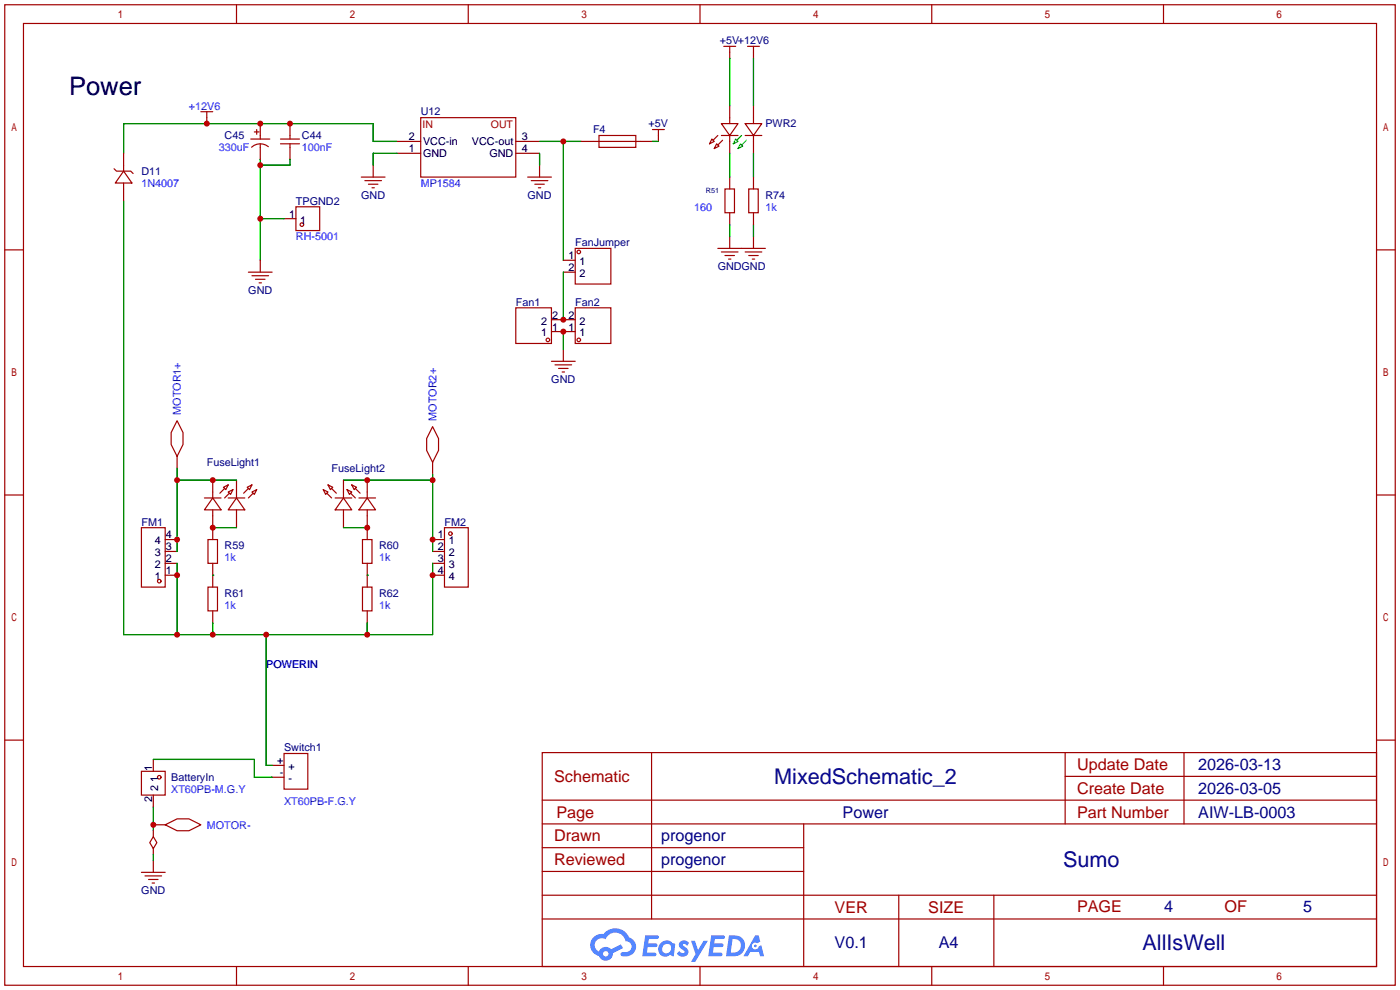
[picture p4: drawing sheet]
<svg xmlns="http://www.w3.org/2000/svg" width="299mm" height="212mm" viewBox="0 0 299 212" stroke-linecap="round" stroke-linejoin="round" font-family="sans-serif">
<g fill="none" stroke="#a10000" stroke-width=".25">
<path d="M1 1h297.2v209.6h-297.2zM5 5h289.2v201.6h-289.2zM50.5 1v4M100.1 1v4M149.6 1v4M199.1 1v4M248.7 1v4M1 53.4h4M294.2 53.4h4M1 105.8h4M294.2 105.8h4M1 158.2h4"/>
<path d="M294.2 158.2h4M115.9 160.8h178.3v45.8h-178.3zM115.9 176.1h178.3M115.9 171h178.3M139.3 160.8v35.6M171.8 176.1v30.5M227.6 160.8v15.3M227.6 165.9h66.6M253 160.8v15.3M115.9 181.2h55.9M115.9 196.4h178.3M115.9 191.3h178.3"/>
<path d="M115.9 186.2h55.9M192.1 191.3v15.3M212.4 191.3v15.3M50.5 206.6v4M100.1 206.6v4M149.6 206.6v4M199.1 206.6v4M248.7 206.6v4"/>
</g>
<g fill="#5487ff">
<path d="M145.4 201.2a1.3 1.3 0 0 1 1.8 .3l-.4 .7a.54 .54 0 0 0-.9-.3l.2 .2a1.34 1.34 0 0 1 .9 1.8 1.47 1.47 0 0 1-2.3-.1l.5-.5 .8 .4a.31 .31 0 0 0 .3-.3 .31 .31 0 0 0-.3-.3 1.12 1.12 0 0 1-.6-1.9z"/>
<path d="M147.7 201.1h.8l.7 1.9 1.2-1.9h.9l-2.7 4.5h-.9l1-1.7z"/>
<path d="M137.9 199.9h1.6a1.31 1.31 0 0 1 1.3 .2 .4 .4 0 0 1-.4 .6h-1.7l-.2 .9h1.7a.4 .4 0 0 1 .3 .5 .4 .4 0 0 1-.4 .3h-1.7l-.1 1.2h1.3a.46 .46 0 0 1 .5 .1 .46 .46 0 0 1 .1 .5l-.3 .2h-2.6z"/>
<path d="M152 199.9h1.6a1.32 1.32 0 0 1 1.3 .2 .39 .39 0 0 1-.4 .6h-1.7l-.1 .9h1.6a.4 .4 0 0 1 .3 .4 .4 .4 0 0 1-.4 .4h-1.7l-.1 1.2h1.3a.46 .46 0 0 1 .5 .1 .46 .46 0 0 1 .2 .5l-.4 .2h-2.6z"/>
<path d="M161.4 199.9h.7l.4 1.3-.6 .4a.75 .75 0 0 0-1.2 .3 .75 .75 0 0 0 .5 1 .75 .75 0 0 0 1-.6l.5-.3 .6 2.4h-.8l-.3-1h-1.8l-.6 1h-.9z"/>
<path d="M155.8 199.9l-.6 4.5h1.4a2.27 2.27 0 0 0 2.6-2.3 2.27 2.27 0 0 0-2.7-2.2zM156.6 200.7a1.5 1.5 0 0 1 1.8 1.5 1.5 1.5 0 0 1-2 1.4h-.2z"/>
<path d="M141.2 201.5a1.6 1.6 0 0 0-.3 2.3 1.6 1.6 0 0 0 2.3 .2l.8 .4 .3-2.5-.2-.3h-.4a1.58 1.58 0 0 0-2.5-.1zM141.8 202a.98 .98 0 0 1 1.6 .5 .98 .98 0 0 1-1 1.2 .94 .94 0 0 1-.9-.6 .94 .94 0 0 1 .3-1.1z"/>
<path d="M126.9 200.3a2.37 2.37 0 0 0 1.1 4 1.54 1.54 0 0 0 1.8 1 1.54 1.54 0 0 0 1.2-1.6l2.2-1.1-.5-.8-2.1 1.1a1.57 1.57 0 0 0-2.6 .5 1.5 1.5 0 0 1-.7-2.2 1.5 1.5 0 0 1 2.2-.5 2.23 2.23 0 0 1 2.2-1.4 2.23 2.23 0 0 1 2 1.9 1.16 1.16 0 0 1 1.3 1 1.16 1.16 0 0 1-1.1 1.3h-.7a.47 .47 0 0 0-.6 .4 .47 .47 0 0 0 .5 .5 2.17 2.17 0 0 0 2.5-1 2.17 2.17 0 0 0-.4-2.6l-.8-.5a3.2 3.2 0 0 0-5.4-.7l-1.1 .1zM128.9 203.9a.6 .6 0 0 1 1.2 0 .6 .6 0 0 1-1.2 0z"/>
<circle cx="161.4" cy="202.2" r=".28"/>
</g>
<g fill="none" stroke="#a10000" stroke-width=".25">
<path d="M154.7 9.9h2.5M156 9.9v2.5M159.8 9.9h2.5M161 9.9v2.5M24.4 36.1l.5 .5h3l.5 .5M26.4 36.6l1.8 2.5h-3.6zM26.4 32.8v3.8M26.4 39.1v3.8M42.9 23.9h2.6M44.2 23.9v2.5M53.6 29.7h4.1M54.4 28.2h1"/>
<path d="M54.9 27.7v1M55.6 26.4v3.3M55.6 30.7v3.3M57.4 31.3a2.74 2.74 0 0 0-3.6 .2M59.9 30.7h4.1M59.9 29.7h4.1M62 26.4v3.3M62 30.7v3.3M77.2 37.8h5.1M78 38.6h3.5M78.7 39.4h2.1M79.8 35.3v2.5"/>
<path d="M84.8 30.2h5.1M84.8 32.8h5.1M89.9 25.1h20.3v12.7h-20.3zM110.2 30.2h5.1M110.2 32.8h5.1M112.8 37.8h5.1M113.5 38.6h3.6M114.3 39.4h2M115.3 35.3v2.5M124.2 30.2h15.2M128 29h7.9v2.5h-7.9zM139.4 27.7h2.6"/>
<path d="M140.7 27.7v2.5M152.1 29.7l.6 .5-1.1 .5zM153.2 30.7l.5 .5-1 .6zM153.4 29l-1 1M154.2 26.4h3.5l-1.7 2.6zM154.2 29h3.5M154.4 30l-1 1M156 22.6v3.8M156 29v3.8M156 37.8v2.6M159.3 26.4h3.5l-1.8 2.6zM159.3 29h3.5"/>
<path d="M161 22.6v3.8M161 29v3.8M161 37.8v2.6M53.1 58.2h5.1M53.8 58.9h3.6M54.6 59.7h2M55.6 55.6v2.6M60.7 46.7h2.5M63.2 44.2h5.1v5.1h-5.1zM79.5 40.1h.5M115.1 40.1h.5M120.4 58.2h2.5"/>
<path d="M120.4 55.6h2.5M122.9 53.1h7.7v7.6h-7.7zM153.4 53.1h10.2M154.2 53.8h3.5M154.9 40.4h2.1v5.1h-2.1zM154.9 54.6h2.1M155.7 55.4h.5M156 45.5v2.5M156 50.5v2.6M159.3 53.8h3.5M160 40.4h2.1v5.1h-2.1zM160 54.6h2.1"/>
<path d="M160.8 55.4h.5M161 45.5v2.5M161 50.5v2.6M55.4 60.5h.5M110.2 65.8h7.7v7.6h-7.7zM117.9 77.2h5M117.9 70.9h5M117.9 68.3h5M118.6 78h3.6M119.4 78.7h2M120.1 79.5h.5M120.4 74.7v2.5"/>
<path d="M122.9 65.8h7.7v7.6h-7.7zM37.8 89.9l1.3 2.6v2.5l-1.3 2.5-1.2-2.5v-2.5zM37.8 97.5v2.6M92.5 91.2l1.2 2.5v2.6l-1.2 2.5-1.3-2.5v-2.6zM92.5 98.8v2.5M30.2 112.8h5.1v12.7h-5.1zM35.3 117.9h2.5M35.3 115.3h2.5M43.7 106.4h3.5M44.4 115.3h2.1v5.1h-2.1zM45.5 106.4l1.7 2.6h-3.5zM45.5 102.6v3.8"/>
<path d="M45.5 109v6.3M47.8 104.1l1-.5-.5 1zM48 104.4l-1 1M48.8 105.2l1-.6-.5 1.1zM48.8 106.4h3.5M49 105.4l-1 1M50.5 106.4l1.8 2.6h-3.5zM50.5 102.6v3.8M50.5 109v3.8M52.8 104.1l1-.5-.5 1zM53.1 104.4l-1 1M53.8 105.2l1.1-.6-.5 1.1z"/>
<path d="M54.1 105.4l-1 1M69.1 104.6l1 .6-.5 .5zM69.8 105.4l1.1 1M70.1 103.6l1 .5-.5 .5zM70.9 104.4l1 1M71.6 106.4h3.6M73.4 106.4l1.8 2.6h-3.6zM73.4 102.6v3.8M73.4 109v3.8M74.2 104.6l1 .6-.5 .5zM74.9 105.4l1 1M75.2 103.6l1 .5-.5 .5z"/>
<path d="M75.9 104.4l1.1 1M76.7 106.4h3.6M77.5 115.3h2v5.1h-2zM78.5 106.4l1.8 2.6h-3.6zM78.5 102.6v3.8M78.5 109v6.3M92.5 117.9h2.5M92.5 115.3h2.5M95 112.8h5.1v12.7h-5.1zM35.3 122.9h2.5M35.3 120.4h2.5M44.4 125.5h2.1v5.1h-2.1z"/>
<path d="M45.5 120.4v5.1M45.5 130.6v2.5M77.5 125.5h2v5.1h-2zM78.5 120.4v5.1M78.5 130.6v2.5M92.5 122.9h2.5M92.5 120.4h2.5M30.2 164.8h5.1v5.1h-5.1zM32.8 178.8l.7 1.3-.7 1.3-.8-1.3zM32.8 176.3h2.5M32.8 162.3v2.5M32.8 169.9v2.6"/>
<path d="M32.8 177.5v1.3M35.3 176.3l2.5-1.3h2.6l2.5 1.3-2.5 1.2h-2.6zM58.2 163.6h2.5M58.2 166.1h2.5M60.7 161h5.1v7.7h-5.1zM30.2 186.4h5.1M31 187.2h3.5M31.7 188h2.1M32.5 188.7h.5M32.8 181.4v1.2M32.8 183.9v2.5"/>
<circle cx="64.5" cy="48" r=".38"/>
<circle cx="123.7" cy="53.8" r=".38"/>
<circle cx="117.1" cy="72.6" r=".38"/>
<circle cx="123.7" cy="72.6" r=".38"/>
<circle cx="96.3" cy="114" r=".38"/>
<circle cx="34" cy="124.2" r=".38"/>
<circle cx="34" cy="166.1" r=".38"/>
</g>
<g fill="none" stroke="#008700" stroke-width=".25">
<path d="M156 12.4v10.2M161 12.4v10.2M55.6 34v21.6M62 34v1.3h-6.4M84.8 30.2h-5v-3.8h-53.4v6.4M84.8 32.8h-5v2.5M115.3 30.2h8.9M115.3 32.8v2.5M120.4 30.2v25.4M139.4 30.2h1.3M156 32.8v5M161 32.8v5"/>
<path d="M26.4 42.9v92.7h66.1v-15.2M55.6 46.7h5.1M120.4 58.2v10.1M156 48v2.5M161 48v2.5M120.4 70.9v3.8M37.8 102.6h12.7M37.8 100.1v17.8M45.5 112.8h5M73.4 102.6h19.1M73.4 112.8h5.1M92.5 101.3v16.6"/>
<path d="M37.8 120.4v15.2M45.5 122.9h.1M45.5 133.1v2.5M56.9 135.6v28h1.3M78.5 122.9h.1M78.5 133.1v2.5M32.8 172.5v5M32.8 162.3h21.6v3.8h3.8M32.8 182.6v1.3"/>
</g>
<path d="M157.2 29.7l.5 .5-1 .5zM158.2 30.7l.5 .5-1 .6zM158.5 29l-1 1M159.5 30l-1 1" fill="none" stroke="#0f0" stroke-width=".25"/>
<g fill="#c00">
<circle cx="55.6" cy="35.3" r=".63"/>
<circle cx="55.6" cy="46.7" r=".63"/>
<circle cx="62" cy="26.4" r=".63"/>
<circle cx="55.6" cy="26.4" r=".63"/>
<circle cx="44.2" cy="26.4" r=".63"/>
<circle cx="120.4" cy="30.2" r=".63"/>
<circle cx="32.8" cy="176.3" r=".63"/>
<circle cx="92.5" cy="115.3" r=".63"/>
<circle cx="92.5" cy="102.6" r=".63"/>
<circle cx="78.5" cy="102.6" r=".63"/>
<circle cx="45.5" cy="102.6" r=".63"/>
<circle cx="37.8" cy="102.6" r=".63"/>
<circle cx="37.8" cy="115.3" r=".63"/>
<circle cx="45.5" cy="112.8" r=".63"/>
<circle cx="78.5" cy="112.8" r=".63"/>
<circle cx="37.8" cy="135.6" r=".63"/>
<circle cx="37.8" cy="122.9" r=".63"/>
<circle cx="45.5" cy="135.6" r=".63"/>
<circle cx="56.9" cy="135.6" r=".63"/>
<circle cx="78.5" cy="135.6" r=".63"/>
<circle cx="92.5" cy="122.9" r=".63"/>
<circle cx="120.4" cy="70.9" r=".63"/>
<circle cx="120.4" cy="68.3" r=".63"/>
</g>
<text font-size="5.5" x="14.8" y="20.2">Power</text>
<g font-size="4.6" fill="#000080">
<text x="165.5" y="167.5">MixedSchematic_2</text>
<text x="227.2" y="185.3">Sumo</text>
<text x="244.2" y="203.1">AllIsWell</text>
</g>
<g font-size="3.5" fill="#a00000">
<text x="118.4" y="167.1">Schematic</text>
<text x="230.2" y="164.6">Update Date</text>
<text x="230.2" y="169.7">Create Date</text>
<text x="118.4" y="179.8">Drawn</text>
<text x="118.9" y="174.8">Page</text>
<text x="230.2" y="174.8">Part Number</text>
<text x="118.4" y="184.9">Reviewed</text>
<text x="178.4" y="195.1">VER</text>
<text x="198.4" y="195.1">SIZE</text>
<text x="230.2" y="194.8">PAGE</text>
<text x="261.7" y="194.8">OF</text>
</g>
<g font-size="3.5" fill="#000080">
<text x="256.1" y="164.6">2026-03-13</text>
<text x="256.1" y="169.7">2026-03-05</text>
<text x="141.3" y="179.8">progenor</text>
<text x="180.1" y="174.8">Power</text>
<text x="256.1" y="174.8">AIW-LB-0003</text>
<text x="141.3" y="184.9">progenor</text>
<text x="248.8" y="194.8">4</text>
<text x="278.5" y="194.8">5</text>
<text x="178.4" y="202.7">V0.1</text>
<text x="200.6" y="202.7">A4</text>
</g>
<g font-size="2.3" fill="#000080">
<text x="153.9" y="9.4">+5V+12V6</text>
<text x="48" y="29.8">C45</text>
<text x="64.5" y="29.8">C44</text>
<text x="89.9" y="24.7">U12</text>
<text x="126.7" y="28.5">F4</text>
<text x="138.6" y="27.2">+5V</text>
<text x="163.6" y="27.2">PWR2</text>
<text x="30.2" y="37.4">D11</text>
<text x="63.2" y="43.7">TPGND2</text>
<text x="77.2" y="42.5">GND</text>
<text x="112.8" y="42.5">GND</text>
<text x="163.6" y="42.5">R74</text>
<text x="122.9" y="52.6">FanJumper</text>
<text x="153.4" y="57.7">GNDGND</text>
<text x="53.1" y="62.8">GND</text>
<text x="110.2" y="65.3">Fan1</text>
<text x="122.9" y="65.3">Fan2</text>
<text x="117.8" y="81.8">GND</text>
<text x="44.2" y="99.6">FuseLight1</text>
<text x="70.9" y="100.9">FuseLight2</text>
<text x="30.2" y="112.3">FM1</text>
<text x="95" y="112.3">FM2</text>
<text x="48" y="117.4">R59</text>
<text x="81" y="117.4">R60</text>
<text x="48" y="127.6">R61</text>
<text x="81" y="127.6">R62</text>
<text x="60.7" y="160.6">Switch1</text>
<text x="36.6" y="166.9">BatteryIn</text>
<text x="30.2" y="191.1">GND</text>
</g>
<g font-size="2.3" fill="#00f">
<text x="40.4" y="23.4">+12V6</text>
<text x="46.7" y="32.3">330uF</text>
<text x="64.5" y="32.3">100nF</text>
<text x="30.2" y="39.9">1N4007</text>
<text x="89.9" y="39.9">MP1584</text>
<text x="148.3" y="45">160</text>
<text x="163.6" y="45">1k</text>
<text x="63.2" y="51.4">RH-5001</text>
<text x="38.7" y="88.6" transform="rotate(-90 38.7 88.6)">MOTOR1+</text>
<text x="93.3" y="89.9" transform="rotate(-90 93.3 89.9)">MOTOR2+</text>
<text x="48" y="119.9">1k</text>
<text x="81" y="119.9">1k</text>
<text x="48" y="130.1">1k</text>
<text x="81" y="130.1">1k</text>
<text x="56.9" y="142.8">POWERIN</text>
<text x="36.6" y="169.5">XT60PB-M.G.Y</text>
<text x="60.7" y="172">XT60PB-F.G.Y</text>
<text x="44.2" y="177.1">MOTOR-</text>
</g>
<g font-size="2.3">
<text x="87.4" y="30">2</text>
<text x="111.5" y="30">3</text>
<text x="87.4" y="32.5">1</text>
<text x="90.4" y="31">VCC-in</text>
<text x="90.4" y="33.6">GND</text>
<text x="100.9" y="31">VCC-out</text>
<text x="104.6" y="33.6">GND</text>
<text x="111.5" y="32.5">4</text>
<text x="61.8" y="46.5">1</text>
<text x="64.2" y="47.8">1</text>
<text x="121.5" y="55.4">1</text>
<text x="121.5" y="57.9">2</text>
<text x="123.9" y="56.7">1</text>
<text x="123.9" y="59.2">2</text>
<text x="115.6" y="71.9">1</text>
<text x="115.6" y="69.4">2</text>
<text x="118" y="70.6">1</text>
<text x="118" y="68.1">2</text>
<text x="121.5" y="70.6">1</text>
<text x="121.5" y="68.1">2</text>
<text x="123.9" y="71.9">1</text>
<text x="123.9" y="69.4">2</text>
<text x="33.1" y="118.9">3</text>
<text x="33.1" y="116.4">4</text>
<text x="35.4" y="117.6">3</text>
<text x="35.4" y="115.1">4</text>
<text x="93.6" y="115.1">1</text>
<text x="93.6" y="117.6">2</text>
<text x="95.9" y="116.4">1</text>
<text x="95.9" y="118.9">2</text>
<text x="33.1" y="124">1</text>
<text x="33.1" y="121.4">2</text>
<text x="35.4" y="122.7">1</text>
<text x="35.4" y="120.2">2</text>
<text x="93.6" y="120.2">3</text>
<text x="93.6" y="122.7">4</text>
<text x="95.9" y="121.4">3</text>
<text x="95.9" y="124">4</text>
<text x="32.5" y="164.7" transform="rotate(-90 32.5 164.7)">1</text>
<text x="33.8" y="167.1" transform="rotate(-90 33.8 167.1)">1</text>
<text x="59.2" y="163.3">+</text>
<text x="59.8" y="165.9">-</text>
<text x="61.6" y="164.6">+</text>
<text x="61.6" y="167.2">-</text>
<text x="32.5" y="171.3" transform="rotate(-90 32.5 171.3)">2</text>
<text x="33.8" y="169" transform="rotate(-90 33.8 169)">2</text>
</g>
<g font-size="2.2" fill="#a00000">
<text x="90.3" y="27.4">IN</text>
<text x="104.9" y="27.4">OUT</text>
</g>
<text font-size="1.6" fill="#000080" x="150.9" y="41.3">R51</text>
</svg>
